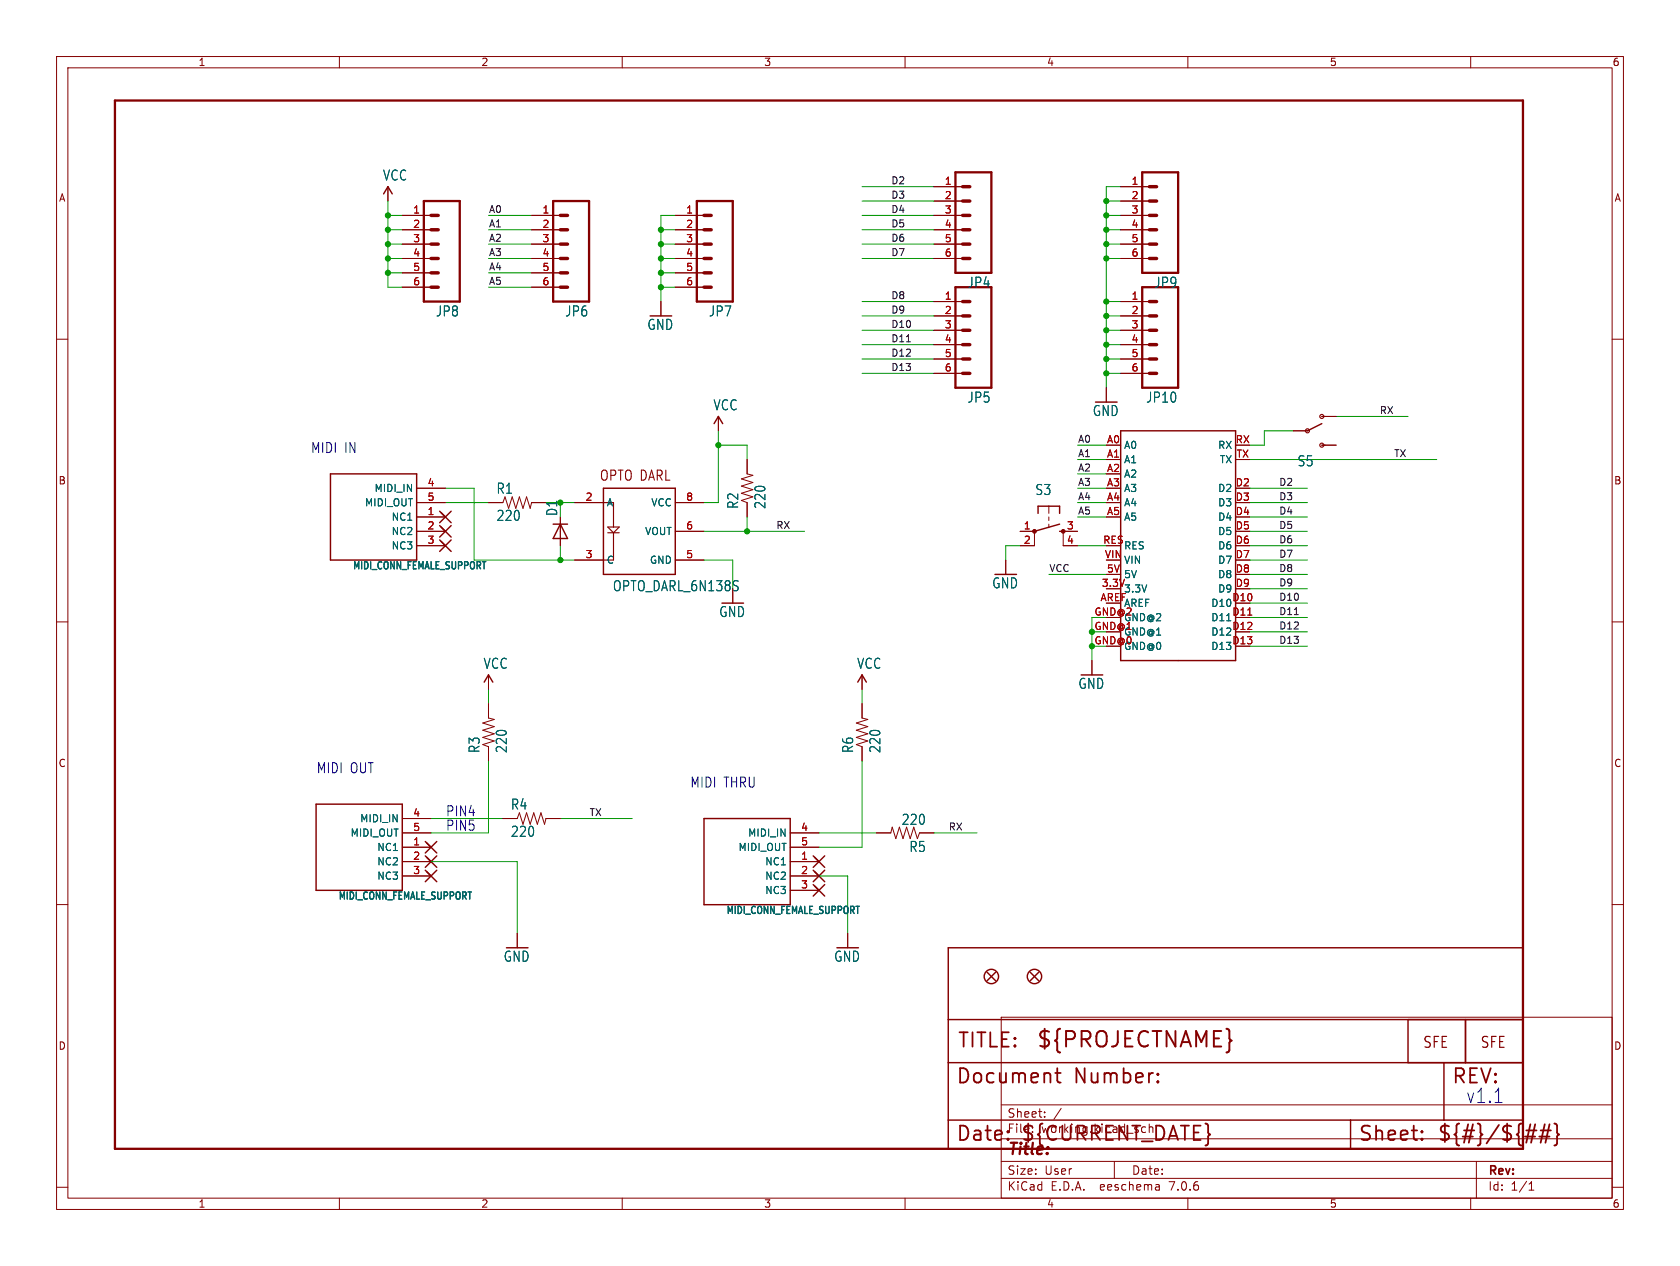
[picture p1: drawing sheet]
<svg xmlns="http://www.w3.org/2000/svg" width="297mm" height="224mm" viewBox="0 0 297 224" stroke-linecap="round" stroke-linejoin="round" font-family="sans-serif">
<g fill="none" stroke="#840000" stroke-width=".18">
<path d="M10 10h277v203.9h-277zM12 12h273v199.9h-273zM60 10v2M110 10v2M160 10v2M210 10v2M260 10v2M68.6 33v2.6M71.1 38.1h5.1M94 38.1h5.1M119.4 38.1h5.1M165.1 33h5.1"/>
<path d="M165.1 35.6h5.1M165.1 38.1h5.1M198.1 33h5.1M198.1 35.6h5.1M198.1 38.1h5.1M10 60h2M71.1 40.6h5.1M71.1 43.2h5.1M71.1 45.7h5.1M71.1 48.3h5.1M71.1 50.8h5.1M94 40.6h5.1"/>
<path d="M94 43.2h5.1M94 45.7h5.1M94 48.3h5.1M94 50.8h5.1M116.8 53.3v2.6M119.4 40.6h5.1M119.4 43.2h5.1M119.4 45.7h5.1M119.4 48.3h5.1M119.4 50.8h5.1M165.1 40.6h5.1M165.1 43.2h5.1"/>
<path d="M165.1 45.7h5.1M165.1 53.3h5.1M165.1 55.9h5.1M165.1 58.4h5.1M198.1 40.6h5.1M198.1 43.2h5.1M198.1 45.7h5.1M198.1 53.3h5.1M198.1 55.9h5.1M198.1 58.4h5.1M285 60h2M127 73.7v2.5"/>
<path d="M165.1 61h5.1M165.1 63.5h5.1M165.1 66h5.1M195.6 68.6v2.5M198.1 61h5.1M198.1 63.5h5.1M198.1 66h5.1M228.6 76.2h2.5M233.7 78.7h2.5M233.7 73.7h2.5M73.7 91.4h5M73.7 94h5"/>
<path d="M73.7 96.5h5M73.7 86.4h5M73.7 88.9h5M86.4 88.9h2.5l.4-1 .6 2 .7-2 .6 2 .6-2 .7 2 .6-2 .6 2 .3-1h2.5M99.1 91.4v5.1M101.6 88.9h5.1M101.6 99.1h5.1M119.4 94h5.1M119.4 88.9h5.1M119.4 99.1h5.1M132.1 81.3v2.5l1 .3-2 .6 2 .6-2 .7 2 .6-2 .6 2 .7-2 .6 1 .4v2.5M177.8 99.1v2.5"/>
<path d="M180.3 94h2.6v2.5h-2.6M185.4 89.5v1.3M185.4 91.4v.7M185.4 92.7v.6M190.5 94h-2.5v2.5h2.5M195.6 81.3h2.5M10 110h2M86.4 119.4v2.5M129.5 104.1v2.6M152.4 119.4v2.5M193 116.8v2.6M285 110h2"/>
<path d="M86.4 124.5v2.5l1 .3-2.1 .6 2.1 .6-2.1 .7 2.1 .6-2.1 .6 2.1 .7-2.1 .6 1.1 .4v2.5M152.4 124.5v2.5l1 .3-2 .6 2 .6-2 .7 2 .6-2 .6 2 .7-2 .6 1 .4v2.5M10 160h2M71.1 144.8h5.1M71.1 152.4h5.1M71.1 154.9h5.1M71.1 147.3h5.1M71.1 149.9h5.1M88.9 144.8h2.5l.4-1 .7 2 .6-2 .6 2 .7-2 .6 2 .6-2 .7 2 .2-1h2.6M139.7 152.4h5.1M139.7 154.9h5.1M139.7 157.5h5.1"/>
<path d="M139.7 147.3h5.1M139.7 149.9h5.1M154.9 147.3h2.6l.2-1 .7 2 .6-2 .6 2 .7-2 .6 2 .6-2 .7 2 .4-1h2.5M285 160h2M91.4 165.1v2.5M149.9 165.1v2.5M177 179.9h108v32h-108zM177 195.4h108M184.7 197.5v.1M184.7 196.7v.1M187.6 196l-1.3 2M10 210h2"/>
<path d="M60 211.9v2M110 211.9v2M160 211.9v2M177 208.4h108M177 205.4h108M177 201.4h108M197 205.4v3M204.9 209.6l.1 .9M205 210.4l-.2 .1M205 209.9h-.2M210 211.9v2M260 211.9v2"/>
<path d="M261 205.4v6.5M270.3 210.5h.9M270.3 209.4l.4-.4v1.5M285 210h2"/>
</g>
<g fill="none" stroke="#840000" stroke-width=".25">
<path d="M67.8 34.3l.8-1.3 .7 1.3M126.2 74.9l.8-1.2 .8 1.2M198.1 76.2h20.3v40.6h-20.3zM233.7 74.9l-2.6 1.3M58.4 83.8h15.3v15.3h-15.3zM77.7 95.5l2.1 2M77.7 93l2.1 2M77.7 90.4l2.1 2.1M79.8 95.5l-2.1 2M79.8 93l-2.1 2M79.8 90.4l-2.1 2.1M97.8 92.7h2.5"/>
<path d="M99.1 92.7l1.2 2.6h-2.5zM106.7 86.4h12.7v15.2h-12.7zM183.5 90.8v-1.3h3.8v1.3M187.3 92.7l-4.4 1.3M187.3 94h.7M85.6 120.7l.8-1.3 .7 1.3M151.6 120.7l.8-1.3 .8 1.3M55.9 142.2h15.2v15.3h-15.2zM75.2 153.9l2 2.1M75.2 151.4l2 2M75.2 148.8l2 2.1M77.2 153.9l-2 2.1"/>
<path d="M77.2 151.4l-2 2M77.2 148.8l-2 2.1M124.5 144.8h15.2v15.2h-15.2zM143.8 156.5l2 2M143.8 153.9l2 2.1M143.8 151.4l2 2M145.8 156.5l-2 2M145.8 153.9l-2 2.1M145.8 151.4l-2 2M167.6 167.6h101.6v35.6h-101.6zM174.5 172l1.5 1.5M176 172l-1.5 1.5"/>
<path d="M182.1 172l1.5 1.5M183.6 172l-1.5 1.5M167.6 188h101.6M167.6 180.3h101.6M167.6 198.1h101.6M238.8 198.1v5.1M248.9 180.3v7.7M255.3 188v10.1M259.1 180.3v7.7"/>
<circle cx="175.3" cy="172.7" r="1.27"/>
<circle cx="182.9" cy="172.7" r="1.27"/>
</g>
<g fill="none" stroke="#840000" stroke-width=".2">
<path d="M107.4 94.2h2.1M107.4 93.2h2.1l-1 1zM108.5 88.9v4.3M108.5 94.2v4.9"/>
<circle cx="231.1" cy="76.2" r=".36"/>
<circle cx="233.7" cy="78.7" r=".36"/>
<circle cx="233.7" cy="73.7" r=".36"/>
</g>
<g fill="#840000" stroke="#840000" stroke-width=".18">
<circle cx="182.9" cy="94" r=".33"/>
<circle cx="188" cy="94" r=".33"/>
</g>
<path d="M216.9 109.8h.7" fill="none" stroke="#006464" stroke-width=".18"/>
<path d="M220.6 108.8h.7" fill="none" stroke="#a90000" stroke-width=".18"/>
<path d="M20.3 17.8h248.9v185.4h-248.9zM74.9 35.6h6.4v17.7h-6.4zM97.8 35.6h6.3v17.7h-6.3zM123.2 35.6h6.3v17.7h-6.3zM168.9 30.5h6.4v17.8h-6.4zM201.9 30.5h6.4v17.8h-6.4zM168.9 50.8h6.4v17.8h-6.4zM201.9 50.8h6.4v17.8h-6.4z" fill="none" stroke="#840000" stroke-width=".41"/>
<g fill="none" stroke="#840000" stroke-width=".61">
<path d="M76.2 38.1h1.3M99.1 38.1h1.2M124.5 38.1h1.2M170.2 33h1.2M170.2 35.6h1.2M170.2 38.1h1.2M203.2 33h1.3M203.2 35.6h1.3M203.2 38.1h1.3M76.2 40.6h1.3M76.2 43.2h1.3M76.2 45.7h1.3"/>
<path d="M76.2 48.3h1.3M76.2 50.8h1.3M99.1 40.6h1.2M99.1 43.2h1.2M99.1 45.7h1.2M99.1 48.3h1.2M99.1 50.8h1.2M124.5 40.6h1.2M124.5 43.2h1.2M124.5 45.7h1.2M124.5 48.3h1.2M124.5 50.8h1.2"/>
<path d="M170.2 40.6h1.2M170.2 43.2h1.2M170.2 45.7h1.2M170.2 53.3h1.2M170.2 55.9h1.2M170.2 58.4h1.2M203.2 40.6h1.3M203.2 43.2h1.3M203.2 45.7h1.3M203.2 53.3h1.3M203.2 55.9h1.3M203.2 58.4h1.3"/>
<path d="M170.2 61h1.2M170.2 63.5h1.2M170.2 66h1.2M203.2 61h1.3M203.2 63.5h1.3M203.2 66h1.3"/>
</g>
<g fill="none" stroke="#840000" stroke-width=".32">
<path d="M186.5 189.8h1M186.9 188.9v2.2l.1 .3 .5 .1M204.7 191.2l.1 .2-.1 .1M204.7 191.2l-.1 .2 .1 .1M204.7 189.9v.2M204.7 191.2v.3M204.7 189.9l.1 .1-.1 .1M204.7 189.9l-.1 .1 .1 .1M269.8 199.9h1.8M271.4 198.9l-.7 3.2M272.4 199.9h1.8M273.1 198.9l-.7 3.2"/>
<path d="M273.9 198.9l-.7 3.2M274.8 198.7l.3 .2 .2 .2v1.2l.3 .4-.3 .3v1.2l-.2 .3-.3 .1M178.2 201.4l.1 .1-.1 .1M251.4 201.4l.1 .1-.1 .1M251.4 201.4l-.1 .1 .1 .1M251.4 200.1v.2M251.4 201.4v.2M251.4 200.1l.1 .1-.1 .1M251.4 200.1l-.1 .1 .1 .1M269.6 201h1.8M272.1 201h1.8"/>
</g>
<path d="M160.2 60.5h.8M228.8 108.7h.7" fill="none" stroke="#0f0f0f" stroke-width=".18"/>
<path d="M264.3 195h1.3" fill="none" stroke="#0000c2" stroke-width=".18"/>
<g fill="none" stroke="#009600" stroke-width=".18">
<path d="M68.6 38.1h2.5M68.6 35.6v15.2h2.5M86.4 38.1h7.6M119.4 38.1h-2.6v15.2M152.4 38.1h12.7M152.4 35.6h12.7M152.4 33h12.7M195.6 38.1h2.5M195.6 35.6h2.5M198.1 33h-2.5v35.6M68.6 45.7h2.5M68.6 40.6h2.5"/>
<path d="M68.6 43.2h2.5M68.6 48.3h2.5M86.4 45.7h7.6M86.4 40.6h7.6M86.4 43.2h7.6M86.4 48.3h7.6M86.4 50.8h7.6M116.8 45.7h2.6M116.8 40.6h2.6M116.8 43.2h2.6M116.8 48.3h2.6M116.8 50.8h2.6"/>
<path d="M152.4 45.7h12.7M152.4 58.4h12.7M152.4 55.9h12.7M152.4 40.6h12.7M152.4 43.2h12.7M152.4 53.3h12.7M195.6 45.7h2.5M195.6 58.4h2.5M195.6 55.9h2.5M195.6 40.6h2.5M195.6 43.2h2.5M195.6 53.3h2.5"/>
<path d="M127 76.2v12.7h-2.5M127 78.7h5.1v2.6M152.4 66h12.7M152.4 61h12.7M152.4 63.5h12.7M190.5 78.7h5.1M195.6 66h2.5M195.6 61h2.5M195.6 63.5h2.5M228.6 76.2h-5.1v2.5h-2.5M236.2 73.7h12.7M78.7 86.4h5.1v12.7h17.8"/>
<path d="M78.7 88.9h7.7M99.1 88.9h2.5M99.1 96.5v2.6M124.5 99.1h5v5M124.5 94h17.7M132.1 91.4v2.6M180.3 96.5h-2.5v2.6M190.5 96.5h5.1M190.5 88.9h5.1M190.5 86.4h5.1M190.5 91.4h5.1M190.5 81.3h5.1"/>
<path d="M190.5 83.8h5.1M221 96.5h10.1M221 99.1h10.1M221 88.9h10.1M221 94h10.1M221 86.4h10.1M221 91.4h10.1M221 81.3h33M185.4 101.6h10.2M193 109.2v7.6M221 101.6h10.1M221 109.2h10.1"/>
<path d="M221 114.3h10.1M221 111.8h10.1M221 104.1h10.1M221 106.7h10.1M86.4 134.6v12.7h-10.2M86.4 121.9v2.6M152.4 134.6v15.3h-7.6M152.4 121.9v2.6M76.2 144.8h12.7M76.2 152.4h15.2v12.7M99.1 144.8h12.7M144.8 147.3h10.1"/>
<path d="M144.8 154.9h5.1v10.2M165.1 147.3h7.6"/>
</g>
<g fill="#009600" stroke="#009600" stroke-width=".18">
<circle cx="127" cy="78.7" r=".46"/>
<circle cx="99.1" cy="99.1" r=".46"/>
<circle cx="195.6" cy="61" r=".46"/>
<circle cx="195.6" cy="63.5" r=".46"/>
<circle cx="195.6" cy="66" r=".46"/>
<circle cx="195.6" cy="43.2" r=".46"/>
<circle cx="195.6" cy="40.6" r=".46"/>
<circle cx="195.6" cy="53.3" r=".46"/>
<circle cx="195.6" cy="55.9" r=".46"/>
<circle cx="195.6" cy="58.4" r=".46"/>
<circle cx="195.6" cy="35.6" r=".46"/>
<circle cx="195.6" cy="38.1" r=".46"/>
<circle cx="195.6" cy="45.7" r=".46"/>
<circle cx="68.6" cy="45.7" r=".46"/>
<circle cx="68.6" cy="40.6" r=".46"/>
<circle cx="68.6" cy="43.2" r=".46"/>
<circle cx="68.6" cy="48.3" r=".46"/>
<circle cx="68.6" cy="38.1" r=".46"/>
<circle cx="193" cy="111.8" r=".46"/>
<circle cx="193" cy="114.3" r=".46"/>
<circle cx="116.8" cy="50.8" r=".46"/>
<circle cx="132.1" cy="94" r=".46"/>
<circle cx="116.8" cy="45.7" r=".46"/>
<circle cx="116.8" cy="48.3" r=".46"/>
<circle cx="116.8" cy="43.2" r=".46"/>
<circle cx="116.8" cy="40.6" r=".46"/>
</g>
<text font-size="3.8" fill="#840000" x="183.1" y="185.7">${PROJECTNAME}</text>
<g font-size="3.5" fill="#840000">
<text x="169.2" y="185.7">TITLE:</text>
<text x="168.9" y="192.1">Document</text>
<text x="189.9" y="192.1">Number:</text>
<text x="256.5" y="192.1">REV:</text>
<text x="168.9" y="202.2">Date:</text>
<text x="180.3" y="202.2">${CURRENT_DATE}</text>
<text x="240" y="202.2">Sheet:</text>
<text x="254" y="202.2">${#}/${##}</text>
</g>
<text font-size="3.5" fill="#0000c2" x="259.1" y="195.3">v1.1</text>
<text font-size="2.8" fill="#840000" x="178" y="204.8">Title:</text>
<g font-size="2.7" fill="#840000">
<text x="251.5" y="185.6">SFE</text>
<text x="261.6" y="185.6">SFE</text>
</g>
<g font-size="2.5" fill="#006464">
<text x="67.6" y="32.1">VCC</text>
<text x="170.9" y="51.1">JP4</text>
<text x="204" y="51.1">JP9</text>
<text x="77" y="56.2">JP8</text>
<text x="99.8" y="56.2">JP6</text>
<text x="114.4" y="58.6">GND</text>
<text x="125.2" y="56.2">JP7</text>
<text x="170.9" y="71.4">JP5</text>
<text x="202.5" y="71.4">JP10</text>
<text x="126" y="72.8">VCC</text>
<text x="193.1" y="73.8">GND</text>
<text x="229.3" y="82.7">S5</text>
<text x="87.7" y="87.5">R1</text>
<text x="182.9" y="87.8">S3</text>
<text x="87.7" y="92.3">220</text>
<text x="130.7" y="90.1" transform="rotate(-90 130.7 90.1)">R2</text>
<text x="135.5" y="90.1" transform="rotate(-90 135.5 90.1)">220</text>
<text x="108.3" y="104.8">OPTO_DARL_6N138S</text>
<text x="175.3" y="104.3">GND</text>
<text x="127.1" y="109.4">GND</text>
<text x="85.4" y="118.5">VCC</text>
<text x="151.4" y="118.5">VCC</text>
<text x="190.6" y="122.1">GND</text>
<text x="85" y="133.3" transform="rotate(-90 85 133.3)">R3</text>
<text x="89.8" y="133.3" transform="rotate(-90 89.8 133.3)">220</text>
<text x="151" y="133.3" transform="rotate(-90 151 133.3)">R6</text>
<text x="155.8" y="133.3" transform="rotate(-90 155.8 133.3)">220</text>
<text x="90.2" y="143.4">R4</text>
<text x="90.2" y="148.2">220</text>
<text x="159.3" y="146.1">220</text>
<text x="160.7" y="150.9">R5</text>
<text x="89" y="170.3">GND</text>
<text x="147.4" y="170.3">GND</text>
</g>
<g font-size="2.5" fill="#0000c2">
<text x="54.9" y="80.3">MIDI IN</text>
<text x="55.9" y="136.9">MIDI OUT</text>
<text x="121.9" y="139.5">MIDI THRU</text>
<text x="78.7" y="147.1">PIN5</text>
<text x="78.7" y="144.5">PIN4</text>
</g>
<text font-size="2.5" fill="#840000" x="105.9" y="85.3">OPTO DARL</text>
<text font-size="2.5" fill="#009600" x="98.7" y="91.4" transform="rotate(-90 98.7 91.4)">D1</text>
<g font-size="2.1" fill="#840000">
<text x="178" y="197.9">Sheet:</text>
<text x="178" y="200.6">File:</text>
<text x="184.1" y="200.6">working.kicad_sch</text>
<text x="178" y="208">Size:</text>
<text x="184.7" y="208">User</text>
<text x="200" y="208">Date:</text>
<text x="263" y="208.2">Rev:</text>
<text x="178" y="210.8">KiCad</text>
<text x="185.7" y="210.8">E.D.A.</text>
<text x="194.6" y="210.8">eeschema</text>
<text x="207" y="210.8">7.0.6</text>
<text x="263" y="210.8">Id:</text>
<text x="267.1" y="210.8">1/1</text>
</g>
<g font-size="1.8" fill="#840000">
<text x="35" y="11.9">1</text>
<text x="85" y="11.9">2</text>
<text x="135" y="11.9">3</text>
<text x="185" y="11.9">4</text>
<text x="235" y="11.9">5</text>
<text x="285" y="11.9">6</text>
<text x="10.3" y="35.9">A</text>
<text x="285.3" y="35.9">A</text>
<text x="10.3" y="85.9">B</text>
<text x="285.3" y="85.9">B</text>
<text x="10.3" y="135.9">C</text>
<text x="285.3" y="135.9">C</text>
<text x="10.3" y="185.9">D</text>
<text x="285.3" y="185.9">D</text>
<text x="35" y="213.8">1</text>
<text x="85" y="213.8">2</text>
<text x="135" y="213.8">3</text>
<text x="185" y="213.8">4</text>
<text x="235" y="213.8">5</text>
<text x="285" y="213.8">6</text>
</g>
<g font-size="1.8" fill="#a90000">
<text x="166.9" y="32.8">1</text>
<text x="166.9" y="35.3">2</text>
<text x="200" y="32.8">1</text>
<text x="200" y="35.3">2</text>
<text x="73" y="37.8">1</text>
<text x="73" y="40.4">2</text>
<text x="95.8" y="37.8">1</text>
<text x="95.8" y="40.4">2</text>
<text x="121.2" y="37.8">1</text>
<text x="121.2" y="40.4">2</text>
<text x="166.9" y="37.8">3</text>
<text x="166.9" y="40.4">4</text>
<text x="200" y="37.8">3</text>
<text x="200" y="40.4">4</text>
<text x="73" y="42.9">3</text>
<text x="73" y="45.5">4</text>
<text x="95.8" y="42.9">3</text>
<text x="95.8" y="45.5">4</text>
<text x="121.2" y="42.9">3</text>
<text x="121.2" y="45.5">4</text>
<text x="166.9" y="42.9">5</text>
<text x="166.9" y="45.5">6</text>
<text x="200" y="42.9">5</text>
<text x="200" y="45.5">6</text>
<text x="73" y="48">5</text>
<text x="73" y="50.5">6</text>
<text x="95.8" y="48">5</text>
<text x="95.8" y="50.5">6</text>
<text x="121.2" y="48">5</text>
<text x="121.2" y="50.5">6</text>
<text x="166.9" y="53.1">1</text>
<text x="200" y="53.1">1</text>
<text x="166.9" y="55.6">2</text>
<text x="166.9" y="58.2">3</text>
<text x="200" y="55.6">2</text>
<text x="200" y="58.2">3</text>
<text x="166.9" y="60.7">4</text>
<text x="166.9" y="63.2">5</text>
<text x="166.9" y="65.8">6</text>
<text x="200" y="60.7">4</text>
<text x="200" y="63.2">5</text>
<text x="200" y="65.8">6</text>
<text x="195.6" y="78.5">A0</text>
<text x="195.6" y="81">A1</text>
<text x="195.6" y="83.6">A2</text>
<text x="218.4" y="78.5">RX</text>
<text x="218.5" y="81">TX</text>
<text x="75.5" y="86.1">4</text>
<text x="75.5" y="88.6">5</text>
<text x="103.4" y="88.6">2</text>
<text x="121.2" y="88.6">8</text>
<text x="195.6" y="86.1">A3</text>
<text x="195.6" y="88.6">A4</text>
<text x="218.4" y="86.1">D2</text>
<text x="218.4" y="88.6">D3</text>
<text x="75.5" y="91.2">1</text>
<text x="75.5" y="93.7">2</text>
<text x="121.2" y="93.7">6</text>
<text x="180.9" y="93.7">1</text>
<text x="188.5" y="93.7">3</text>
<text x="195.6" y="91.2">A5</text>
<text x="218.4" y="91.2">D4</text>
<text x="218.4" y="93.7">D5</text>
<text x="75.5" y="96.3">3</text>
<text x="103.4" y="98.8">3</text>
<text x="121.2" y="98.8">5</text>
<text x="180.9" y="96.3">2</text>
<text x="188.5" y="96.3">4</text>
<text x="194.9" y="96.3">RES</text>
<text x="195.2" y="98.8">VIN</text>
<text x="195.6" y="101.3">5V</text>
<text x="218.4" y="96.3">D6</text>
<text x="218.4" y="98.8">D7</text>
<text x="218.4" y="101.3">D8</text>
<text x="194.5" y="106.4">AREF</text>
<text x="194.7" y="103.9">3.3V</text>
<text x="198.6" y="105">3.3V</text>
<text x="198.6" y="107.5">AREF</text>
<text x="217.8" y="106.4">D10</text>
<text x="218.4" y="103.9">D9</text>
<text x="193.4" y="109">GND@2</text>
<text x="198.6" y="112.6">GND@1</text>
<text x="217.8" y="109">D11</text>
<text x="217.8" y="111.5">D12</text>
<text x="193.4" y="114">GND@0</text>
<text x="198.6" y="115.2">GND@0</text>
<text x="217.8" y="114">D13</text>
<text x="73" y="149.6">1</text>
<text x="73" y="144.5">4</text>
<text x="73" y="147.1">5</text>
<text x="141.5" y="147.1">4</text>
<text x="141.5" y="149.6">5</text>
<text x="73" y="152.1">2</text>
<text x="73" y="154.7">3</text>
<text x="141.5" y="152.1">1</text>
<text x="141.5" y="154.7">2</text>
<text x="141.5" y="157.2">3</text>
</g>
<g font-size="1.8" fill="#006464">
<text x="198.6" y="79.6">A0</text>
<text x="198.6" y="82.1">A1</text>
<text x="215.2" y="79.6">RX</text>
<text x="215.6" y="82.1">TX</text>
<text x="64.4" y="89.8">MIDI_OUT</text>
<text x="66.1" y="87.2">MIDI_IN</text>
<text x="107.2" y="89.8">A</text>
<text x="115" y="89.8">VCC</text>
<text x="198.6" y="84.7">A2</text>
<text x="198.6" y="87.2">A3</text>
<text x="198.6" y="89.8">A4</text>
<text x="215.2" y="87.2">D2</text>
<text x="215.2" y="89.8">D3</text>
<text x="69.1" y="92.3">NC1</text>
<text x="69.1" y="94.8">NC2</text>
<text x="114" y="94.8">VOUT</text>
<text x="198.6" y="92.3">A5</text>
<text x="215.2" y="92.3">D4</text>
<text x="215.2" y="94.8">D5</text>
<text x="62.2" y="101">MIDI_CONN_FEMALE_SUPPORT</text>
<text x="69.1" y="97.4">NC3</text>
<text x="107.2" y="99.9">C</text>
<text x="114.8" y="99.9">GND</text>
<text x="198.6" y="97.4">RES</text>
<text x="198.6" y="99.9">VIN</text>
<text x="215.2" y="97.4">D6</text>
<text x="215.2" y="99.9">D7</text>
<text x="198.6" y="102.5">5V</text>
<text x="214" y="107.5">D10</text>
<text x="215.2" y="102.5">D8</text>
<text x="215.2" y="105">D9</text>
<text x="193.4" y="111.5">GND@1</text>
<text x="198.6" y="110.1">GND@2</text>
<text x="214" y="110.1">D11</text>
<text x="214" y="112.6">D12</text>
<text x="214" y="115.2">D13</text>
<text x="61.9" y="148.2">MIDI_OUT</text>
<text x="63.6" y="145.6">MIDI_IN</text>
<text x="132.2" y="148.2">MIDI_IN</text>
<text x="66.6" y="150.7">NC1</text>
<text x="66.6" y="153.3">NC2</text>
<text x="66.6" y="155.8">NC3</text>
<text x="130.5" y="150.7">MIDI_OUT</text>
<text x="135.2" y="153.3">NC1</text>
<text x="135.2" y="155.8">NC2</text>
<text x="59.7" y="159.4">MIDI_CONN_FEMALE_SUPPORT</text>
<text x="128.3" y="162">MIDI_CONN_FEMALE_SUPPORT</text>
<text x="135.2" y="158.3">NC3</text>
</g>
<g font-size="1.7" fill="#0f0f0f">
<text x="157.5" y="32.7">D2</text>
<text x="157.5" y="35.2">D3</text>
<text x="86.4" y="40.3">A1</text>
<text x="86.4" y="37.8">A0</text>
<text x="157.5" y="37.8">D4</text>
<text x="157.5" y="40.3">D5</text>
<text x="86.4" y="45.4">A3</text>
<text x="86.4" y="47.9">A4</text>
<text x="86.4" y="42.8">A2</text>
<text x="157.5" y="45.4">D7</text>
<text x="157.5" y="42.8">D6</text>
<text x="86.4" y="50.5">A5</text>
<text x="157.5" y="53">D8</text>
<text x="157.5" y="58.1">D10</text>
<text x="157.5" y="55.5">D9</text>
<text x="157.5" y="60.6">D11</text>
<text x="157.5" y="63.2">D12</text>
<text x="157.5" y="65.7">D13</text>
<text x="243.8" y="73.3">RX</text>
<text x="190.5" y="80.9">A1</text>
<text x="190.5" y="78.4">A0</text>
<text x="190.5" y="83.5">A2</text>
<text x="246.4" y="80.9">TX</text>
<text x="190.5" y="86">A3</text>
<text x="190.5" y="88.6">A4</text>
<text x="226.1" y="88.6">D3</text>
<text x="226.1" y="86">D2</text>
<text x="137.2" y="93.6">RX</text>
<text x="190.5" y="91.1">A5</text>
<text x="226.1" y="91.1">D4</text>
<text x="226.1" y="93.6">D5</text>
<text x="185.4" y="101.3">VCC</text>
<text x="226.1" y="101.3">D8</text>
<text x="226.1" y="98.7">D7</text>
<text x="226.1" y="96.2">D6</text>
<text x="226.1" y="106.3">D10</text>
<text x="226.1" y="103.8">D9</text>
<text x="226.1" y="111.4">D12</text>
<text x="226.1" y="108.9">D11</text>
<text x="226.1" y="114">D13</text>
<text x="104.1" y="144.4">TX</text>
<text x="167.6" y="147">RX</text>
</g>
</svg>
